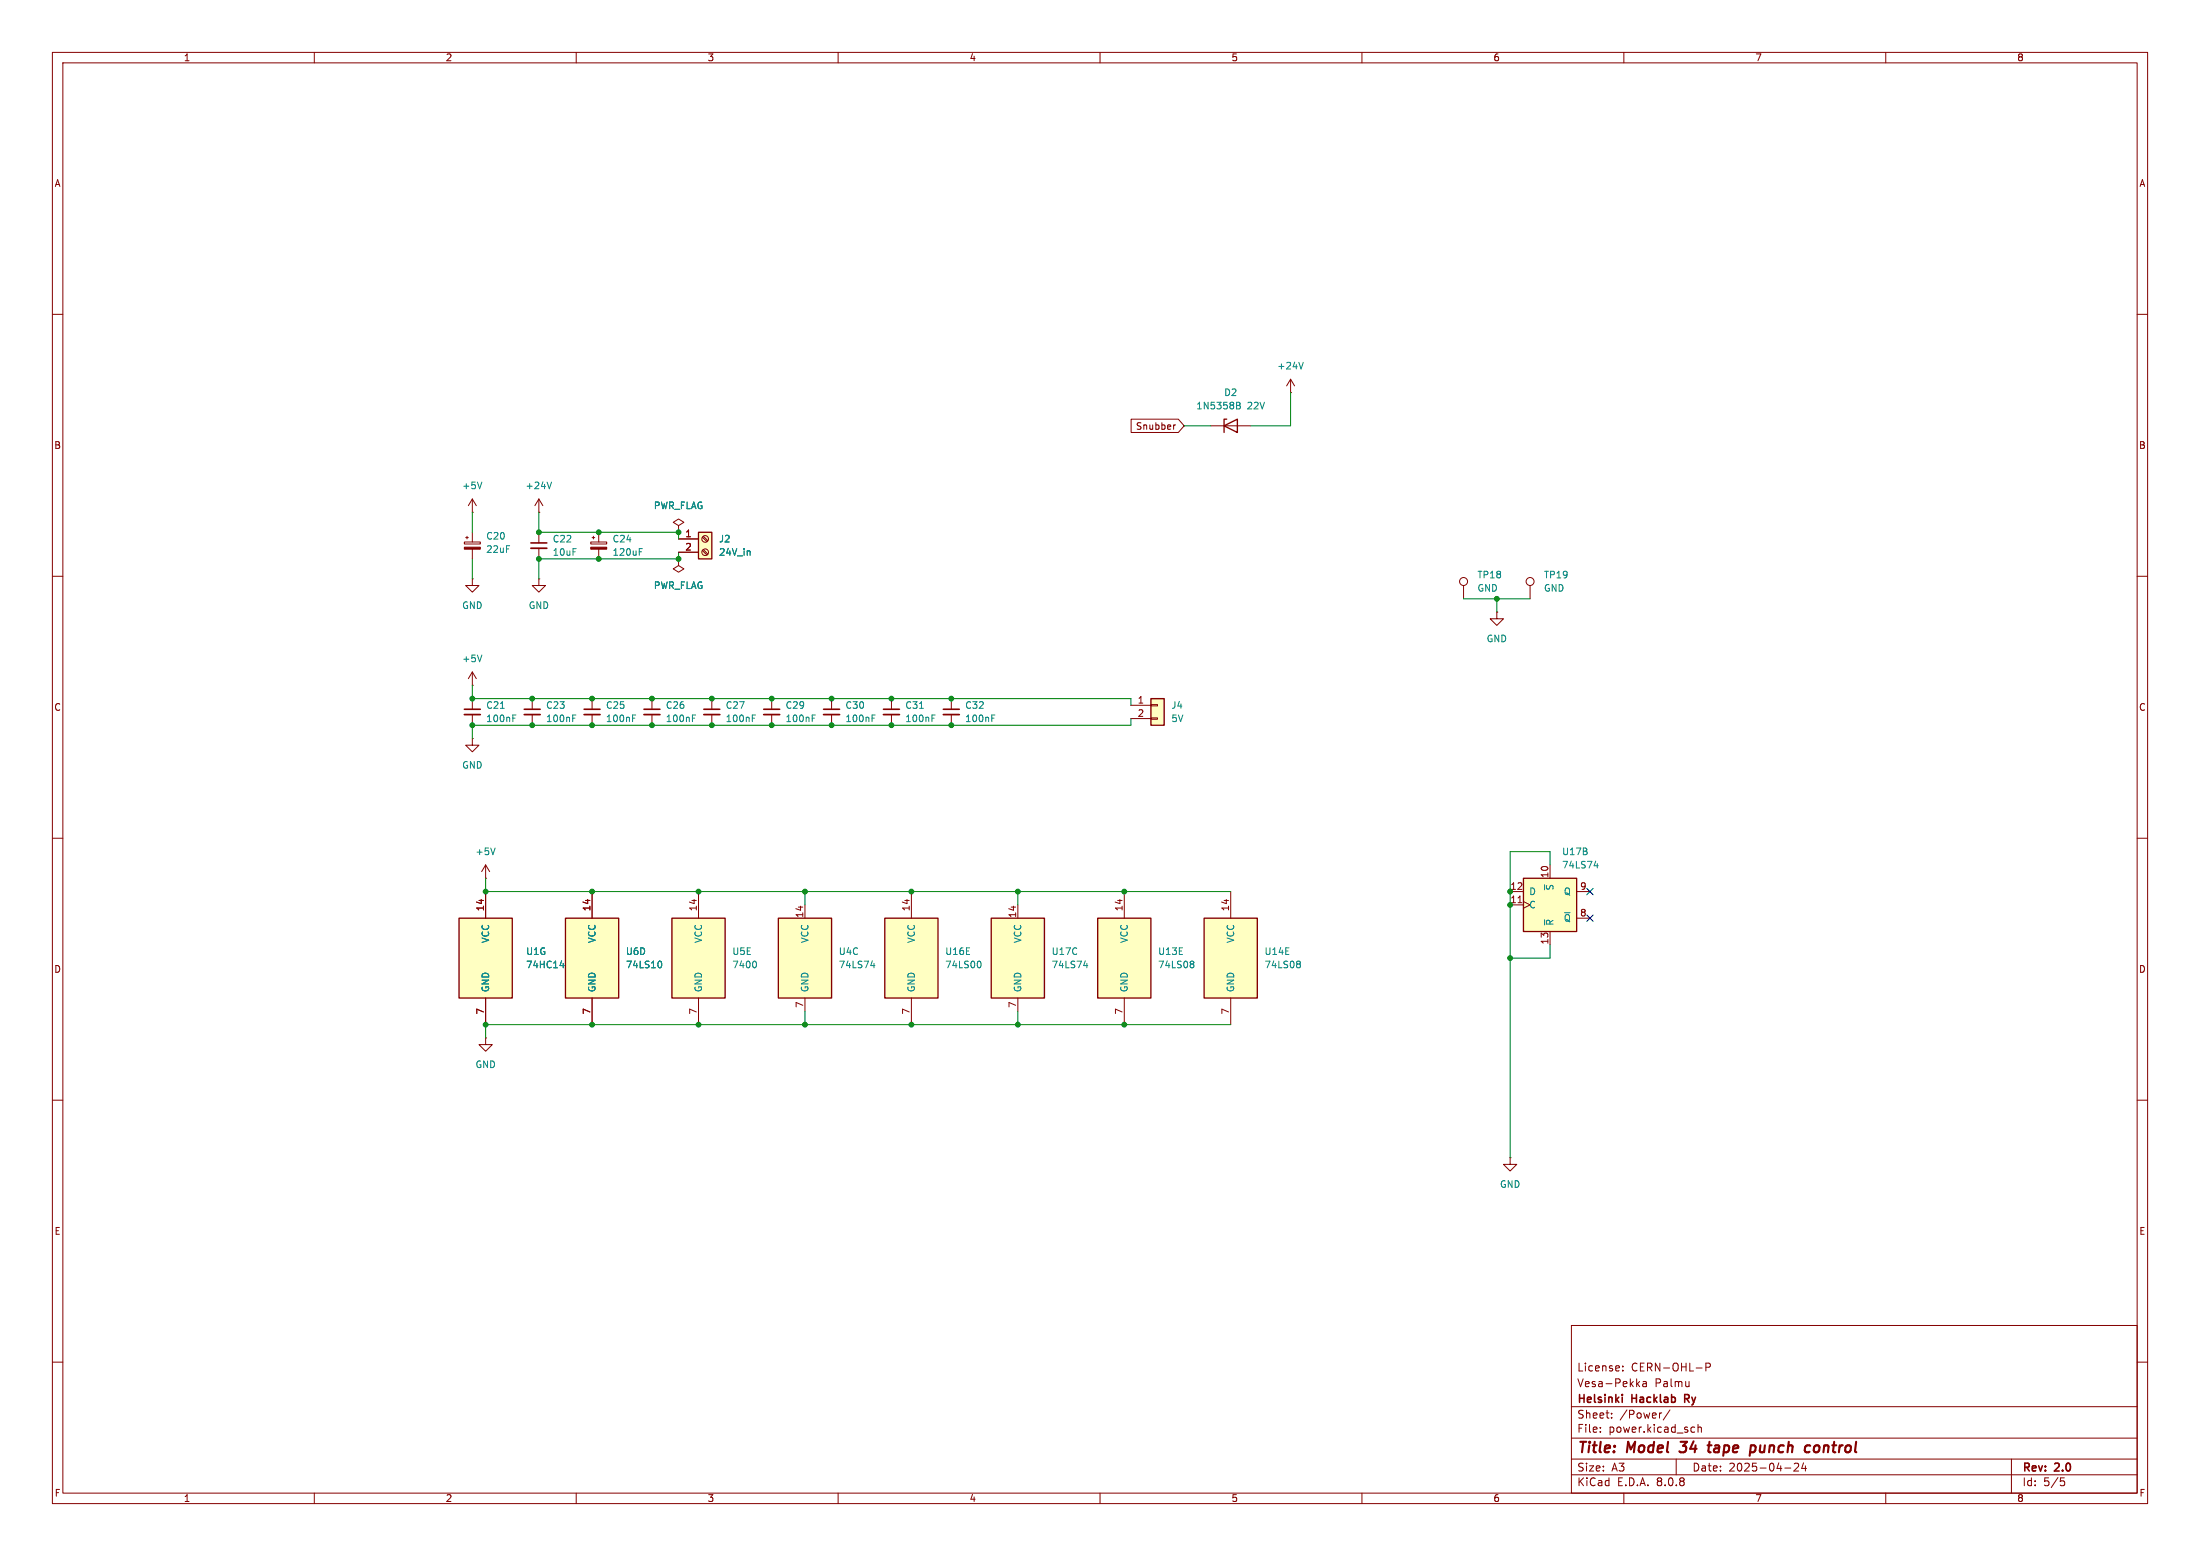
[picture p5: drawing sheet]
<svg xmlns="http://www.w3.org/2000/svg" width="420mm" height="297mm" viewBox="0 0 420 297" stroke-linecap="round" stroke-linejoin="round" font-family="sans-serif">
<g fill="none" stroke="#840000" stroke-width=".19">
<path d="M10 10h400v277h-400zM12 12h396v273h-396zM60 10v2M110 10v2M160 10v2M210 10v2M260 10v2M310 10v2M360 10v2M10 60h2M408 60h2M10 110h2"/>
<path d="M408 110h2M10 160h2M408 160h2M10 210h2M408 210h2M300 253h108v32h-108zM10 260h2M300 278.5h108M300 274.5h108M300 268.5h108M305.5 273.2v.2M305.5 272.5v.1"/>
<path d="M307.7 270.5v.2M307.7 269.8v.1M309.8 261.5v.2M309.8 260.8v.1M312.6 264.1l.4 .6M313 263.7l-.6 .6M313.7 263.8h.5l.1 .9M314.3 264l-.5 .1a.29 .29 0 0 0-.2 .3 .29 .29 0 0 0 .2 .3l.5-.1M317.2 269.7l-.3 .1M318.8 269.1l-1.3 1.9M320 278.5v3M322.4 263.7v1"/>
<path d="M322.4 264.5l-.2 .2M323.1 272.4l.4 .1M323.5 273.3l-.4 .1M324.2 272.5l.2-.1 .3 .1 .1 .9M324.2 271.9v1.5M325.7 261l.7-.1 .1-.2-.1-.4-.2-.1h-.5v1.5M343.3 279.4v.5l-.9 .9h1M344.3 279.2l-.4 1.1h1M344.7 279.8v1M384 278.5v6.5M408 260h2M60 285v2"/>
<path d="M110 285v2M160 285v2M210 285v2M260 285v2M300 281.5h108M310 285v2M340.7 280.2h1.2M360 285v2M393.4 282.1h.7M393.5 282.7h.4l.3 .2-.2 .6-.5 .1"/>
</g>
<path d="M320.6 277l.3 .2M320.8 275.2h1.3M326 275.9h.7M326.3 275.2l-.2 1.7 .1 .2 .4 .1M334.5 275.9h.3l.3 .2v.7a.66 .66 0 0 1-.8 .4M347.2 276a.59 .59 0 0 0-.9 .3v.7a.53 .53 0 0 0 .9 0" fill="none" stroke="#840000" stroke-width=".4"/>
<path d="M309.7 266.2v.1M309.7 266.7v1M321.6 267h.6M322.2 266.2h-.6v1.5" fill="none" stroke="#840000" stroke-width=".3"/>
<path d="M229.9 175.3h10.1v15.2h-10.1z" fill="#ffffc2"/>
<path d="M229.9 175.3h10.1v15.2h-10.1z" fill="none" stroke="#840000" stroke-width=".25"/>
<path d="M129.5 100.3l1.1-.6-1.1-.6-1 .6 1 .6v1.3M129.5 101.6h.1M129.5 106.7v1.3l1.1 .6-1.1 .6-1-.6 1-.6M129.5 106.7h.1M90.2 130.8h.1M90.2 128.3l-.8 1.2M90.2 128.3v2.5M90.2 128.3l.7 1.2M234.9 170.2v5.1M234.9 190.5v5.1" fill="none" stroke="#840000" stroke-width=".19"/>
<path d="M92 125l-.4 1.3M247.8 183.5h.2l.2 .2-.2 .3M247.8 184h.2M248 184l.2 .2v.3l-.1 .2h-.3" fill="none" stroke="#008484" stroke-width=".19"/>
<path d="M168.9 175.3h10.2v15.2h-10.2z" fill="#ffffc2"/>
<path d="M168.9 175.3h10.2v15.2h-10.2z" fill="none" stroke="#840000" stroke-width=".25"/>
<path d="M112.8 103.5h3v.3h-3zM113 102.6h.5M113.3 102.4v.5M114.3 101.6v1.9M114.3 104.8v1.9M90.2 133.4v2M90.2 136.4v2M181.6 133.4v2M181.6 136.4v2M174 170.2v5.1M174 190.5v5.1" fill="none" stroke="#840000" stroke-width=".19"/>
<path d="M122 105.3h.5M122 104.7h.6M95.5 135.2h.8M97.9 137.1h.4M97.9 136.5h.6M189.3 137.1h.5M189.3 136.5h.6M187 183.5a.79 .79 0 0 1 0 1.2" fill="none" stroke="#008484" stroke-width=".19"/>
<path d="M88.6 136.4h3.1M180.1 136.4h3" fill="none" stroke="#840000" stroke-width=".33"/>
<path d="M88.6 135.4h3.1M180.1 135.4h3" fill="none" stroke="#840000" stroke-width=".3"/>
<path d="M112.8 104.4h3v.4h-3z" fill="#840000" stroke="#840000" stroke-width=".19"/>
<path d="M219.7 133.4h2.5v5h-2.5z" fill="#ffffc2"/>
<g fill="none" stroke="#840000" stroke-width=".19">
<path d="M102.9 97.8h.1M102.9 95.3l-.8 1.2M102.9 95.3v2.5M102.9 95.3l.7 1.2M88.6 103.5h3.1v.3h-3.1zM88.9 102.6h.5M89.2 102.4v.5M90.2 101.6v1.9M90.2 104.8v1.9M215.9 134.6h3.8M215.9 137.2h3.8M219.7 137h1.3v.3h-1.3z"/>
<path d="M219.7 134.5h1.3v.2h-1.3z"/>
</g>
<path d="M219.7 133.4h2.5v5h-2.5z" fill="none" stroke="#840000" stroke-width=".25"/>
<path d="M105.3 92l-.4 1.3" fill="none" stroke="#008484" stroke-width=".19"/>
<path d="M88.6 104.4h3.1v.4h-3.1z" fill="#840000" stroke="#840000" stroke-width=".19"/>
<path d="M189.2 175.3h10.2v15.2h-10.2z" fill="#ffffc2"/>
<path d="M189.2 175.3h10.2v15.2h-10.2z" fill="none" stroke="#840000" stroke-width=".25"/>
<path d="M194.3 172.7v2.6M194.3 190.5v2.5" fill="none" stroke="#840000" stroke-width=".19"/>
<path d="M206.9 184.3h.8M207.5 183.9v.8" fill="none" stroke="#008484" stroke-width=".19"/>
<path d="M209.5 175.3h10.2v15.2h-10.2z" fill="#ffffc2"/>
<path d="M209.5 175.3h10.2v15.2h-10.2z" fill="none" stroke="#840000" stroke-width=".25"/>
<g fill="none" stroke="#840000" stroke-width=".19">
<path d="M90.2 97.8h.1M90.2 95.3l-.8 1.2M90.2 95.3v2.5M90.2 95.3l.7 1.2M90.2 110.5v1.3h1.2l-1.2 1.2-1.3-1.2h1.3M90.2 110.5h.1M102.9 110.5v1.3h1.2l-1.2 1.2-1.3-1.2h1.3M102.9 110.5h.1M102.9 101.6v2M102.9 104.6v2.1M170.2 133.4v2M170.2 136.4v2"/>
<path d="M214.6 170.2v5.1M214.6 190.5v5.1"/>
</g>
<path d="M92 92l-.4 1.3M175.6 135.2h.7M177.9 137.1h.4M177.9 136.5h.6M227.4 183.5h.3l.2 .2-.2 .3M227.4 184h.3M227.7 184l.2 .2v.3l-.1 .2h-.4" fill="none" stroke="#008484" stroke-width=".19"/>
<path d="M101.3 104.6h3.1M168.7 136.4h3" fill="none" stroke="#840000" stroke-width=".33"/>
<path d="M101.3 103.6h3.1M168.7 135.4h3" fill="none" stroke="#840000" stroke-width=".3"/>
<path d="M107.9 175.3h10.2v15.2h-10.2z" fill="#ffffc2"/>
<path d="M107.9 175.3h10.2v15.2h-10.2z" fill="none" stroke="#840000" stroke-width=".25"/>
<path d="M101.6 133.4v2M101.6 136.4v2M113 133.4v2M113 136.4v2M124.5 133.4v2M124.5 136.4v2M113 170.2v5.1M92.7 198.1v1.3h1.3l-1.3 1.3-1.3-1.3h1.3M92.7 198.1h.1M113 190.5v5.1" fill="none" stroke="#840000" stroke-width=".19"/>
<path d="M109.3 137.1h.5M109.3 136.5h.6M120.8 137.1h.4M120.8 136.5h.6M132.2 137.1h.4M132.2 136.5h.6M126 183.5a.79 .79 0 0 1 0 1.2" fill="none" stroke="#008484" stroke-width=".19"/>
<path d="M100.1 136.4h3M111.5 136.4h3.1M122.9 136.4h3.1" fill="none" stroke="#840000" stroke-width=".33"/>
<path d="M100.1 135.4h3M111.5 135.4h3.1M122.9 135.4h3.1" fill="none" stroke="#840000" stroke-width=".3"/>
<path d="M128.3 175.3h10.1v15.2h-10.1z" fill="#ffffc2"/>
<path d="M128.3 175.3h10.1v15.2h-10.1z" fill="none" stroke="#840000" stroke-width=".25"/>
<path d="M147.3 133.4v2M147.3 136.4v2M158.7 133.4v2M158.7 136.4v2M90.2 141v1.2h1.2l-1.2 1.3-1.3-1.3h1.3M90.2 141h.1M133.3 170.2v5.1M133.3 190.5v5.1" fill="none" stroke="#840000" stroke-width=".19"/>
<path d="M155.1 137.1h.4M155.1 136.5h.6M166.5 137.1h.4M166.5 136.5h.6M144.1 183.5a.79 .79 0 0 1 0 1.2" fill="none" stroke="#008484" stroke-width=".19"/>
<path d="M145.8 136.4h3M157.2 136.4h3.1" fill="none" stroke="#840000" stroke-width=".33"/>
<path d="M145.8 135.4h3M157.2 135.4h3.1" fill="none" stroke="#840000" stroke-width=".3"/>
<path d="M148.6 175.3h10.1v15.2h-10.1z" fill="#ffffc2"/>
<path d="M148.6 175.3h10.1v15.2h-10.1z" fill="none" stroke="#840000" stroke-width=".25"/>
<path d="M135.9 133.4v2M135.9 136.4v2M92.7 167.6h.1M92.7 165.1l-.8 1.3M92.7 165.1v2.5M92.7 165.1l.8 1.3M153.7 172.7v2.6M153.7 190.5v2.5" fill="none" stroke="#840000" stroke-width=".19"/>
<path d="M143.6 137.1h.4M143.6 136.5h.6M94.5 161.9l-.4 1.2M166.2 184.3h.8M166.8 183.9v.8" fill="none" stroke="#008484" stroke-width=".19"/>
<path d="M134.4 136.4h3" fill="none" stroke="#840000" stroke-width=".33"/>
<path d="M134.4 135.4h3" fill="none" stroke="#840000" stroke-width=".3"/>
<path d="M87.6 175.3h10.2v15.2h-10.2z" fill="#ffffc2"/>
<path d="M87.6 175.3h10.2v15.2h-10.2z" fill="none" stroke="#840000" stroke-width=".25"/>
<g fill="none" stroke="#840000" stroke-width=".19">
<path d="M279.4 111.8v2.5M285.7 116.8v1.3h1.3l-1.3 1.3-1.2-1.3h1.2M285.7 116.8h.1M292.1 111.8v2.5M92.7 170.2v5.1M92.7 190.5v5.1"/>
<circle cx="279.4" cy="111" r=".76"/>
<circle cx="292.1" cy="111" r=".76"/>
</g>
<path d="M106.9 184.3h.8M107.5 183.9v.8" fill="none" stroke="#008484" stroke-width=".19"/>
<path d="M133.3 101.6h2.6v5.1h-2.6z" fill="#ffffc2"/>
<path d="M233.7 81.3l2.5-1.3v2.6zM234.2 80h-.5v2.6M133.3 101.6h2.6v5.1h-2.6z" fill="none" stroke="#840000" stroke-width=".25"/>
<g fill="none" stroke="#840000" stroke-width=".19">
<path d="M246.4 74.9h.1M246.4 72.4l-.8 1.3M246.4 72.4v2.5M246.4 72.4l.7 1.3M231.1 81.3h7.7M129.5 102.9h3.8M129.5 105.4h3.8M134.1 105.1l.9 .8M134.1 102.5l.9 .9M134.3 104.9l.8 .8M134.3 102.4l.8 .8M288.3 221v1.2h1.3l-1.3 1.3-1.3-1.3h1.3"/>
<path d="M288.3 221h.1"/>
<circle cx="134.6" cy="105.4" r=".63"/>
<circle cx="134.6" cy="102.9" r=".63"/>
</g>
<path d="M236.1 76.8l.6 .1v.2l-.2 .3M236.1 77.4h.4M236.5 77.4l.3 .2-.1 .3-.6 .1M248.8 69.2l-.4 1.2M143.1 105.2l.1 .8" fill="none" stroke="#008484" stroke-width=".19"/>
<path d="M290.8 167.6h10.2v10.2h-10.2z" fill="#ffffc2"/>
<path d="M290.8 167.6h10.2v10.2h-10.2z" fill="none" stroke="#840000" stroke-width=".25"/>
<g fill="none" stroke="#840000" stroke-width=".19">
<path d="M215.9 80h9l1.2 1.3-1.2 1.3h-9zM224.4 81.1l-.4 .2M129.5 106.7h.1M129.5 101.6h.1M129.5 102.9h3.8M129.5 105.4h3.8M92.7 170.2v5.1M113 170.2v5.1M288.3 172.7h2.5M288.3 170.2h2.5M289.8 172.3h.7M290.8 172.1l1.3 .6-1.3 .7"/>
<path d="M295.9 165.1v2.5M295.9 177.8v2.5M301 170.2h2.5M301 175.3h2.5M92.7 190.5v5.1M113 190.5v5.1"/>
</g>
<path d="M143.1 105.2l.1 .8M294.9 175.5v1.1M304.3 165.3h.8M304.9 164.8v.9M106.9 184.3h.8M107.5 183.9v.8M126 183.5a.79 .79 0 0 1 0 1.2" fill="none" stroke="#008484" stroke-width=".19"/>
<g fill="none" stroke="#008400" stroke-width=".19">
<path d="M246.4 74.9v6.4h-7.6M90.2 97.8v3.8M102.9 97.8v3.8h26.6v1.3M226.1 81.3h5M90.2 106.7v3.8M129.5 105.4v1.3h-26.6v3.8M279.4 114.3h12.7M285.7 114.3v2.5M90.2 130.8v2.6h125.7v1.2M215.9 137.2v1.2h-125.7v2.6M92.7 167.6v2.6h142.2M153.7 170.2v2.5"/>
<path d="M194.3 170.2v2.5M295.9 165.1v-2.5h-7.6v58.4M153.7 193v2.6M194.3 193v2.6M234.9 195.6h-142.2v2.5M295.9 180.3v2.6h-7.6"/>
</g>
<path d="M302.9 174.7l1.2 1.2M302.9 169.6l1.2 1.2M304.1 174.7l-1.2 1.2M304.1 169.6l-1.2 1.2" fill="none" stroke="#000084" stroke-width=".19"/>
<g fill="#008400" stroke="#008400" stroke-width=".19">
<circle cx="174" cy="170.2" r=".46"/>
<circle cx="174" cy="195.6" r=".46"/>
<circle cx="181.6" cy="138.4" r=".46"/>
<circle cx="181.6" cy="133.4" r=".46"/>
<circle cx="194.3" cy="195.6" r=".46"/>
<circle cx="194.3" cy="170.2" r=".46"/>
<circle cx="214.6" cy="195.6" r=".46"/>
<circle cx="170.2" cy="133.4" r=".46"/>
<circle cx="170.2" cy="138.4" r=".46"/>
<circle cx="133.3" cy="195.6" r=".46"/>
<circle cx="133.3" cy="170.2" r=".46"/>
<circle cx="113" cy="170.2" r=".46"/>
<circle cx="113" cy="195.6" r=".46"/>
<circle cx="92.7" cy="195.6" r=".46"/>
<circle cx="101.6" cy="138.4" r=".46"/>
<circle cx="92.7" cy="170.2" r=".46"/>
<circle cx="288.3" cy="182.9" r=".46"/>
<circle cx="214.6" cy="170.2" r=".46"/>
<circle cx="288.3" cy="172.7" r=".46"/>
<circle cx="288.3" cy="170.2" r=".46"/>
<circle cx="285.7" cy="114.3" r=".46"/>
<circle cx="147.3" cy="133.4" r=".46"/>
<circle cx="135.9" cy="138.4" r=".46"/>
<circle cx="135.9" cy="133.4" r=".46"/>
<circle cx="147.3" cy="138.4" r=".46"/>
<circle cx="158.7" cy="138.4" r=".46"/>
<circle cx="113" cy="133.4" r=".46"/>
<circle cx="124.5" cy="138.4" r=".46"/>
<circle cx="113" cy="138.4" r=".46"/>
<circle cx="124.5" cy="133.4" r=".46"/>
<circle cx="153.7" cy="170.2" r=".46"/>
<circle cx="158.7" cy="133.4" r=".46"/>
<circle cx="153.7" cy="195.6" r=".46"/>
<circle cx="101.6" cy="133.4" r=".46"/>
<circle cx="102.9" cy="106.7" r=".46"/>
<circle cx="102.9" cy="101.6" r=".46"/>
<circle cx="114.3" cy="106.7" r=".46"/>
<circle cx="114.3" cy="101.6" r=".46"/>
<circle cx="90.2" cy="138.4" r=".46"/>
<circle cx="90.2" cy="133.4" r=".46"/>
<circle cx="129.5" cy="101.6" r=".46"/>
<circle cx="129.5" cy="106.7" r=".46"/>
</g>
<g font-size="2.8" fill="#840000">
<text x="301" y="277.9">Title:</text>
<text x="310.6" y="277.9">Model</text>
<text x="321.6" y="277.9">34</text>
<text x="327.8" y="277.9">tape</text>
<text x="336.6" y="277.9">punch</text>
<text x="347.8" y="277.9">control</text>
</g>
<g font-size="2.1" fill="#840000">
<text x="301" y="262">License:</text>
<text x="311.4" y="262">CERN-OHL-P</text>
<text x="301" y="268.2">Helsinki</text>
<text x="301" y="265">Vesa-Pekka</text>
<text x="311.6" y="268.2">Hacklab</text>
<text x="315.9" y="265">Palmu</text>
<text x="322.3" y="268.2">Ry</text>
<text x="301" y="273.7">File:</text>
<text x="301" y="271">Sheet:</text>
<text x="307.1" y="273.7">power.kicad_sch</text>
<text x="309.2" y="271">/Power/</text>
<text x="301" y="281.1">Size:</text>
<text x="307.6" y="281.1">A3</text>
<text x="323" y="281.1">Date:</text>
<text x="330" y="281.1">2025-04-24</text>
<text x="386" y="281.3">Rev:</text>
<text x="392.4" y="281.3">2.0</text>
<text x="301" y="283.9">KiCad</text>
<text x="308.7" y="283.9">E.D.A.</text>
<text x="316.3" y="283.9">8.0.8</text>
<text x="386" y="283.9">Id:</text>
<text x="390.1" y="283.9">5/5</text>
</g>
<g font-size="1.8" fill="#840000">
<text x="35" y="11.9">1</text>
<text x="85" y="11.9">2</text>
<text x="135" y="11.9">3</text>
<text x="185" y="11.9">4</text>
<text x="235" y="11.9">5</text>
<text x="285" y="11.9">6</text>
<text x="335" y="11.9">7</text>
<text x="385" y="11.9">8</text>
<text x="10.3" y="35.9">A</text>
<text x="408.3" y="35.9">A</text>
<text x="216.7" y="82.2">Snubber</text>
<text x="10.3" y="85.9">B</text>
<text x="408.2" y="85.9">B</text>
<text x="130.7" y="102.6">1</text>
<text x="130.7" y="105.2">2</text>
<text x="10.3" y="135.9">C</text>
<text x="217.1" y="134.4">1</text>
<text x="217.1" y="136.9">2</text>
<text x="408.2" y="135.9">C</text>
<text x="295.7" y="167.7" transform="rotate(-90 295.7 167.7)">10</text>
<text x="288.2" y="172.5">11</text>
<text x="288.2" y="169.9">12</text>
<text x="301.6" y="169.9">9</text>
<text x="92.5" y="174" transform="rotate(-90 92.5 174)">14</text>
<text x="112.8" y="174" transform="rotate(-90 112.8 174)">14</text>
<text x="133.1" y="174" transform="rotate(-90 133.1 174)">14</text>
<text x="153.4" y="175.3" transform="rotate(-90 153.4 175.3)">14</text>
<text x="173.7" y="174" transform="rotate(-90 173.7 174)">14</text>
<text x="194.1" y="175.3" transform="rotate(-90 194.1 175.3)">14</text>
<text x="214.4" y="174" transform="rotate(-90 214.4 174)">14</text>
<text x="234.7" y="174" transform="rotate(-90 234.7 174)">14</text>
<text x="301.6" y="175">8</text>
<text x="10.3" y="185.9">D</text>
<text x="295.7" y="180.4" transform="rotate(-90 295.7 180.4)">13</text>
<text x="408.2" y="185.9">D</text>
<text x="92.5" y="193.7" transform="rotate(-90 92.5 193.7)">7</text>
<text x="112.8" y="193.7" transform="rotate(-90 112.8 193.7)">7</text>
<text x="133.1" y="193.7" transform="rotate(-90 133.1 193.7)">7</text>
<text x="153.4" y="192.5" transform="rotate(-90 153.4 192.5)">7</text>
<text x="173.7" y="193.7" transform="rotate(-90 173.7 193.7)">7</text>
<text x="194.1" y="192.5" transform="rotate(-90 194.1 192.5)">7</text>
<text x="214.4" y="193.7" transform="rotate(-90 214.4 193.7)">7</text>
<text x="234.7" y="193.7" transform="rotate(-90 234.7 193.7)">7</text>
<text x="10.3" y="235.9">E</text>
<text x="408.3" y="235.9">E</text>
<text x="10.3" y="285.9">F</text>
<text x="35" y="286.9">1</text>
<text x="85" y="286.9">2</text>
<text x="135" y="286.9">3</text>
<text x="185" y="286.9">4</text>
<text x="235" y="286.9">5</text>
<text x="285" y="286.9">6</text>
<text x="335" y="286.9">7</text>
<text x="385" y="286.9">8</text>
<text x="408.3" y="285.9">F</text>
</g>
<g font-size="1.8" fill="#008484">
<text x="243.7" y="70.7">+24V</text>
<text x="233.6" y="75.8">D2</text>
<text x="228.3" y="78.3">1N5358B</text>
<text x="238.1" y="78.3">22V</text>
<text x="88.1" y="93.6">+5V</text>
<text x="100.2" y="93.6">+24V</text>
<text x="124.7" y="97.4">PWR_FLAG</text>
<text x="92.7" y="103.2">C20</text>
<text x="92.7" y="105.7">22uF</text>
<text x="105.4" y="103.7">C22</text>
<text x="105.4" y="106.3">10uF</text>
<text x="116.8" y="106.3">120uF</text>
<text x="116.8" y="103.7">C24</text>
<text x="137.2" y="103.7">J2</text>
<text x="137.2" y="106.3">24V_in</text>
<text x="124.7" y="112.6">PWR_FLAG</text>
<text x="281.9" y="113.1">GND</text>
<text x="281.9" y="110.6">TP18</text>
<text x="294.6" y="113.1">GND</text>
<text x="294.6" y="110.6">TP19</text>
<text x="88.1" y="116.4">GND</text>
<text x="100.8" y="116.4">GND</text>
<text x="283.7" y="122.8">GND</text>
<text x="88.1" y="126.6">+5V</text>
<text x="92.7" y="135.5">C21</text>
<text x="104.1" y="135.5">C23</text>
<text x="115.6" y="135.5">C25</text>
<text x="127" y="135.5">C26</text>
<text x="138.4" y="135.5">C27</text>
<text x="149.9" y="135.5">C29</text>
<text x="161.3" y="135.5">C30</text>
<text x="172.7" y="135.5">C31</text>
<text x="184.2" y="135.5">C32</text>
<text x="223.5" y="135.5">J4</text>
<text x="92.7" y="138">100nF</text>
<text x="104.1" y="138">100nF</text>
<text x="115.6" y="138">100nF</text>
<text x="127" y="138">100nF</text>
<text x="138.4" y="138">100nF</text>
<text x="149.9" y="138">100nF</text>
<text x="161.3" y="138">100nF</text>
<text x="172.7" y="138">100nF</text>
<text x="184.2" y="138">100nF</text>
<text x="223.5" y="138">5V</text>
<text x="88.1" y="146.9">GND</text>
<text x="90.7" y="163.4">+5V</text>
<text x="298.1" y="163.4">U17B</text>
<text x="298.1" y="166">74LS74</text>
<text x="291.8" y="173.6">C</text>
<text x="291.8" y="171">D</text>
<text x="296.8" y="170.1" transform="rotate(-90 296.8 170.1)">~{S}</text>
<text x="298.4" y="171">Q</text>
<text x="296.8" y="176.8" transform="rotate(-90 296.8 176.8)">~{R}</text>
<text x="298.4" y="176.1">~{Q}</text>
<text x="93.6" y="180.1" transform="rotate(-90 93.6 180.1)">VCC</text>
<text x="100.3" y="185">74HC14</text>
<text x="100.3" y="182.5">U1G</text>
<text x="113.9" y="180.1" transform="rotate(-90 113.9 180.1)">VCC</text>
<text x="119.4" y="182.5">U6D</text>
<text x="119.4" y="185">74LS10</text>
<text x="134.2" y="180.1" transform="rotate(-90 134.2 180.1)">VCC</text>
<text x="139.7" y="182.5">U5E</text>
<text x="139.7" y="185">7400</text>
<text x="154.5" y="180.1" transform="rotate(-90 154.5 180.1)">VCC</text>
<text x="160" y="182.5">U4C</text>
<text x="160" y="185">74LS74</text>
<text x="174.9" y="180.1" transform="rotate(-90 174.9 180.1)">VCC</text>
<text x="180.3" y="182.5">U16E</text>
<text x="180.3" y="185">74LS00</text>
<text x="195.2" y="180.1" transform="rotate(-90 195.2 180.1)">VCC</text>
<text x="200.7" y="182.5">U17C</text>
<text x="200.7" y="185">74LS74</text>
<text x="215.5" y="180.1" transform="rotate(-90 215.5 180.1)">VCC</text>
<text x="221" y="182.5">U13E</text>
<text x="221" y="185">74LS08</text>
<text x="235.8" y="180.1" transform="rotate(-90 235.8 180.1)">VCC</text>
<text x="241.3" y="182.5">U14E</text>
<text x="241.3" y="185">74LS08</text>
<text x="93.6" y="189.5" transform="rotate(-90 93.6 189.5)">GND</text>
<text x="113.9" y="189.5" transform="rotate(-90 113.9 189.5)">GND</text>
<text x="134.2" y="189.5" transform="rotate(-90 134.2 189.5)">GND</text>
<text x="154.5" y="189.5" transform="rotate(-90 154.5 189.5)">GND</text>
<text x="174.9" y="189.5" transform="rotate(-90 174.9 189.5)">GND</text>
<text x="195.2" y="189.5" transform="rotate(-90 195.2 189.5)">GND</text>
<text x="215.5" y="189.5" transform="rotate(-90 215.5 189.5)">GND</text>
<text x="235.8" y="189.5" transform="rotate(-90 235.8 189.5)">GND</text>
<text x="90.7" y="204.1">GND</text>
<text x="286.3" y="226.9">GND</text>
</g>
</svg>
